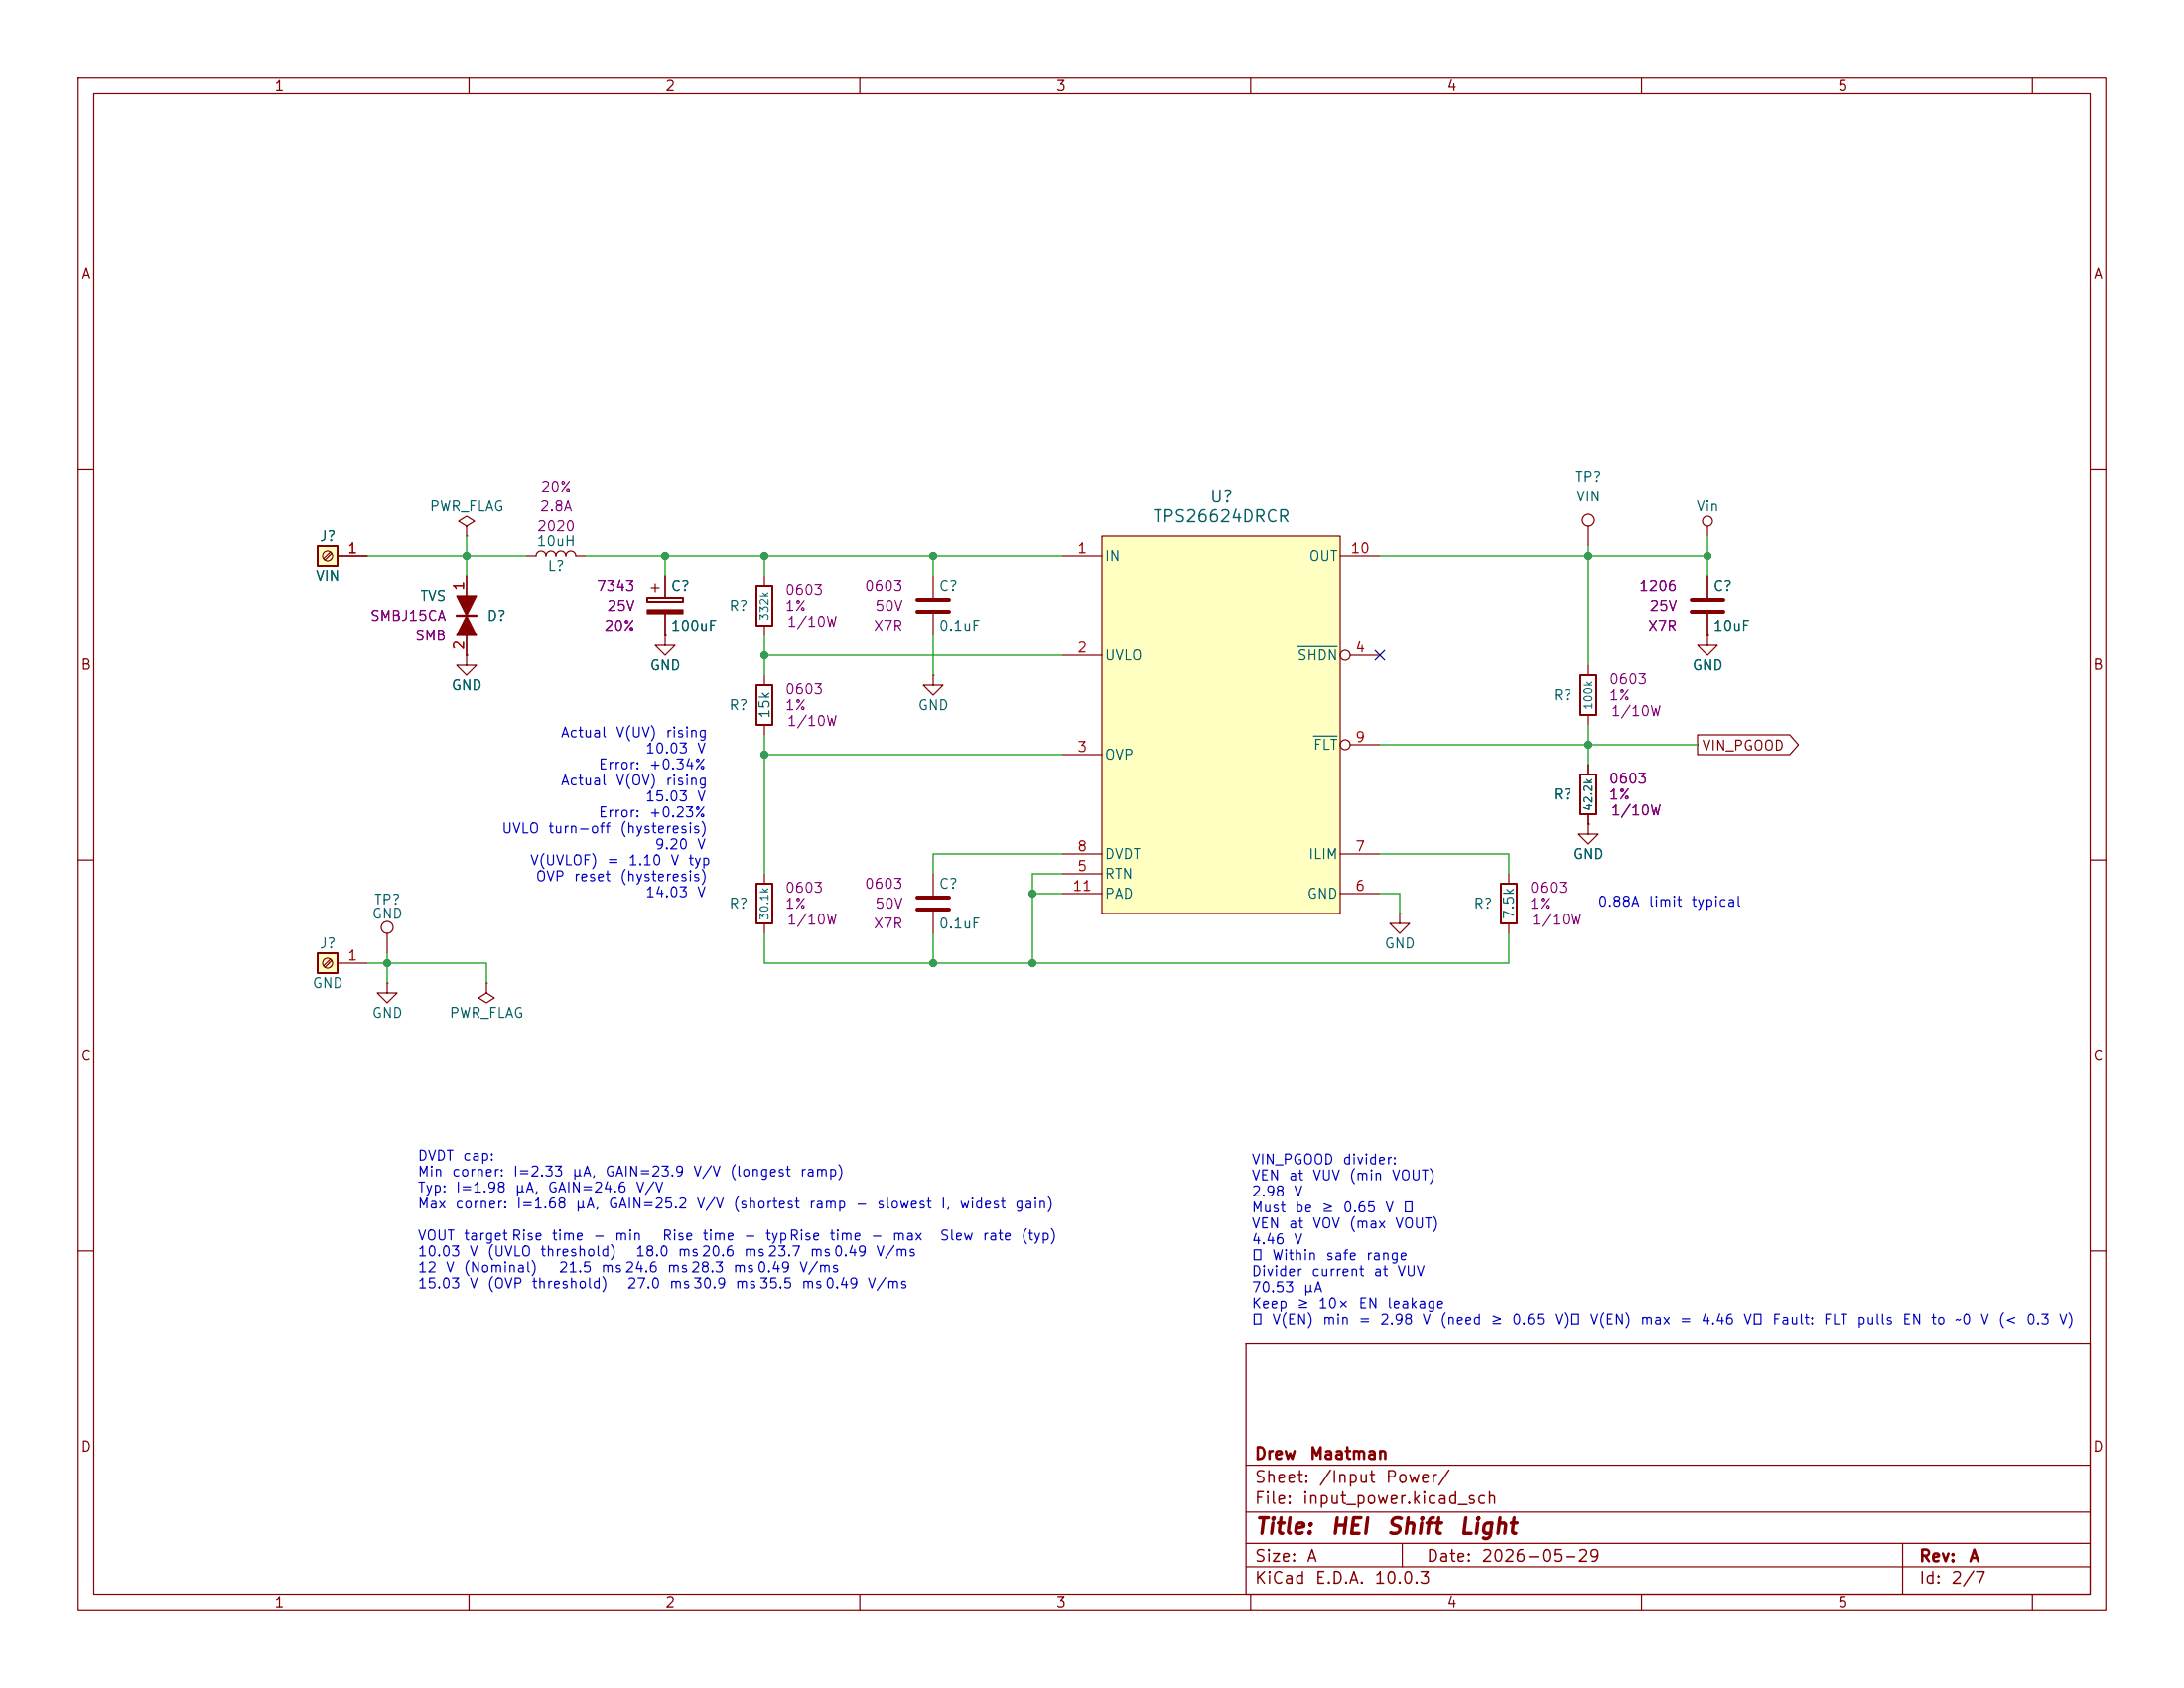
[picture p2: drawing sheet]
<svg xmlns="http://www.w3.org/2000/svg" width="279mm" height="216mm" viewBox="0 0 279 216" stroke-linecap="round" stroke-linejoin="round" font-family="sans-serif">
<g fill="none" stroke="#840000" stroke-width=".15">
<path d="M10 10h259.4v195.9h-259.4zM12 12h255.4v191.9h-255.4zM60 10v2M110 10v2M160 10v2M210 10v2M260 10v2M10 60h2M267.4 60h2M10 110h2M267.4 110h2M10 160h2"/>
<path d="M159.4 171.9h108v32h-108zM267.4 160h2M159.4 197.4h108M159.4 193.4h108M159.4 187.4h108M179.4 197.4v3M243.4 197.4v6.5M60 203.9v2M110 203.9v2M159.4 200.4h108M160 203.9v2M210 203.9v2"/>
<path d="M260 203.9v2"/>
</g>
<path d="M40.6 69.9h2.6v2.5h-2.6z" fill="#ffffc2"/>
<path d="M40.6 69.9h2.6v2.5h-2.6zM202.2 86.4h2v5h-2zM192 113h2.1v5.1h-2.1z" fill="none" stroke="#840000" stroke-width=".25"/>
<g fill="none" stroke="#840000" stroke-width=".15">
<path d="M42.3 70.6l-.9 .9M42.4 70.8l-.8 .8M43.2 71.1h3.8M59.7 73.7v2.5M82.8 76.5v.5zM82.8 77h4.6zM82.8 76.5h4.6zM83.3 75.2h1M83.8 74.7v1M85.1 73.7v2.8M85.1 78.5v2.8M87.4 76.5v.5z"/>
<path d="M59.7 83.8v1.3h1.3l-1.3 1.3-1.3-1.3h1.3M59.7 83.8h.1M59.7 81.3v2.5M85.1 81.3v1.3h1.3l-1.3 1.2-1.3-1.2h1.3M85.1 81.3h.1M203.2 85.1v1.3M203.2 91.4v1.3M218.4 81.3v1.3h1.3l-1.3 1.2-1.2-1.2h1.2M218.4 81.3h.1M193 111.8v1.2M193 118.1v1.3"/>
<circle cx="41.9" cy="71.1" r=".63"/>
</g>
<g fill="#840000" stroke="#840000" stroke-width=".15">
<path d="M82.8 78h4.6v.5h-4.6z"/>
<path d="M58.4 76.2h2.6l-1.3 2.5z"/>
<path d="M59.7 78.7l1.3 2.6h-2.6z"/>
</g>
<path d="M58.4 78.7h2.6" fill="none" stroke="#840000" stroke-width=".3"/>
<path d="M40.6 121.9h2.6v2.6h-2.6z" fill="#ffffc2"/>
<path d="M96.8 74.9h2v5.1h-2zM96.8 87.6h2v5.1h-2zM202.2 99.1h2v5h-2zM96.8 113h2v5.1h-2zM40.6 121.9h2.6v2.6h-2.6z" fill="none" stroke="#840000" stroke-width=".25"/>
<g fill="none" stroke="#840000" stroke-width=".15">
<path d="M59.7 67.3l1-.6-1-.7-1 .7 1 .6v1.3M59.7 68.6h.1M67.3 71.1h1.3a.64 .64 0 0 1 .6-.6 .64 .64 0 0 1 .6 .6 .64 .64 0 0 1 .7-.6 .64 .64 0 0 1 .6 .6 .64 .64 0 0 1 .7-.6 .64 .64 0 0 1 .6 .6 .64 .64 0 0 1 .6-.6 .64 .64 0 0 1 .7 .6h1.2M97.8 73.7v1.2M203.2 67.3v2.6M218.4 67.3v1.3M218.4 73.7v2.8M218.4 78.5v2.8M97.8 80v1.3M97.8 86.4v1.2M97.8 92.7v1.3M203.2 97.8v1.3"/>
<path d="M49.5 119.4v2.5M97.8 111.8v1.2M97.8 118.1v1.3M119.4 111.8v2.8M119.4 116.6v2.8M203.2 105.4v1.3h1.3l-1.3 1.3-1.3-1.3h1.3M203.2 105.4h.1M203.2 104.1v1.3M42.3 122.7l-.9 .8M42.4 122.9l-.8 .8M43.2 123.2h3.8"/>
<circle cx="203.2" cy="66.5" r=".76"/>
<circle cx="218.4" cy="66.7" r=".63"/>
<circle cx="49.5" cy="118.6" r=".76"/>
<circle cx="41.9" cy="123.2" r=".63"/>
</g>
<path d="M216.4 76.7h4.1M216.4 78.2h4.1M117.3 114.8h4.1M117.3 116.3h4.1" fill="none" stroke="#840000" stroke-width=".51"/>
<path d="M141 68.6h30.4v48.2h-30.4z" fill="#ffffc2"/>
<g fill="none" stroke="#840000" stroke-width=".15">
<path d="M43.2 71.1h3.8M59.7 73.7v2.5M85.1 73.7v2.8M85.1 78.5v2.8M119.4 73.7v2.8M119.4 78.5v2.8M135.9 71.1h5.1M141 68.6h30.4v48.2h-30.4zM171.4 71.1h5.1M218.4 73.7v2.8M218.4 78.5v2.8M59.7 83.8h.1"/>
<path d="M59.7 81.3v2.5M85.1 81.3h.1M119.4 86.4v1.2h1.2l-1.2 1.3-1.3-1.3h1.3M119.4 86.4h.1M135.9 83.8h5.1M135.9 96.5h5.1M172.7 83.8h3.8M172.7 95.3h3.8M203.2 97.8v1.3M217.2 94h11.8l1.1 1.3-1.1 1.2h-11.8zM218.4 81.3h.1M135.9 114.3h5.1"/>
<path d="M135.9 111.8h5.1M135.9 109.2h5.1M171.4 114.3h5.1M171.4 109.2h5.1M179.1 116.8v1.3h1.2l-1.2 1.3-1.3-1.3h1.3M179.1 116.8h.1M203.2 105.4h.1M203.2 104.1v1.3M49.5 125.7v1.3h1.3l-1.3 1.3-1.2-1.3h1.2M49.5 125.7h.1M62.2 125.7v1.3l1 .6-1 .7-1-.7 1-.6M62.2 125.7h.1"/>
<circle cx="172.1" cy="83.8" r=".63"/>
<circle cx="172.1" cy="95.2" r=".63"/>
</g>
<path d="M166 82.7h5.1M168 94.1h3.1" fill="none" stroke="#006464" stroke-width=".15"/>
<path d="M117.3 76.7h4.1M117.3 78.2h4.1" fill="none" stroke="#840000" stroke-width=".51"/>
<g fill="none" stroke="#009600" stroke-width=".15">
<path d="M47 71.1h20.3M59.7 68.6v5.1M74.9 71.1h61M85.1 71.1v2.6M97.8 71.1v2.6M119.4 71.1v2.6M176.5 71.1h41.9M203.2 69.9v15.2M218.4 68.6v5.1M97.8 81.3v5.1M97.8 94v17.8M97.8 83.8h38.1"/>
<path d="M97.8 96.5h38.1M119.4 81.3v5.1M176.5 95.3h40.7M203.2 92.7v5.1M97.8 119.4v3.8h95.2v-3.8M119.4 119.4v3.8M132.1 114.3h3.8M135.9 109.2h-16.5v2.6M135.9 111.8h-3.8v11.4M176.5 109.2h16.5v2.6M176.5 114.3h2.6v2.5M47 123.2h15.2v2.5"/>
<path d="M49.5 121.9v3.8"/>
</g>
<path d="M175.9 83.2l1.2 1.2M177.1 83.2l-1.2 1.2" fill="none" stroke="#000084" stroke-width=".15"/>
<g fill="#009600" stroke="#009600" stroke-width=".13">
<circle cx="85.1" cy="71.1" r=".46"/>
<circle cx="97.8" cy="83.8" r=".46"/>
<circle cx="97.8" cy="71.1" r=".46"/>
<circle cx="59.7" cy="71.1" r=".46"/>
<circle cx="203.2" cy="71.1" r=".46"/>
<circle cx="203.2" cy="95.3" r=".46"/>
<circle cx="218.4" cy="71.1" r=".46"/>
<circle cx="132.1" cy="114.3" r=".46"/>
<circle cx="97.8" cy="96.5" r=".46"/>
<circle cx="49.5" cy="123.2" r=".46"/>
<circle cx="119.4" cy="71.1" r=".46"/>
<circle cx="119.4" cy="123.2" r=".46"/>
<circle cx="132.1" cy="123.2" r=".46"/>
</g>
<g font-size="2" fill="#840000">
<text x="160.4" y="196.7">Title:</text>
<text x="170.1" y="196.7">HEI</text>
<text x="177.2" y="196.7">Shift</text>
<text x="186.5" y="196.7">Light</text>
</g>
<g font-size="1.5" fill="#006464">
<text x="154.7" y="64.7">U?</text>
<text x="147.4" y="67.2">TPS26624DRCR</text>
</g>
<g font-size="1.5" fill="#840000">
<text x="160.4" y="190">Sheet:</text>
<text x="160.4" y="187">Drew</text>
<text x="167.4" y="187">Maatman</text>
<text x="168.6" y="190">/Input</text>
<text x="177.1" y="190">Power/</text>
<text x="160.4" y="192.7">File:</text>
<text x="166.5" y="192.7">input_power.kicad_sch</text>
<text x="160.4" y="202.9">KiCad</text>
<text x="160.4" y="200.1">Size:</text>
<text x="167.1" y="200.1">A</text>
<text x="168.1" y="202.9">E.D.A.</text>
<text x="175.7" y="202.9">10.0.3</text>
<text x="182.4" y="200.1">Date:</text>
<text x="189.4" y="200.1">2026-05-29</text>
<text x="245.4" y="200.1">Rev:</text>
<text x="245.4" y="202.9">Id:</text>
<text x="249.5" y="202.9">2/7</text>
<text x="251.8" y="200.1">A</text>
</g>
<g font-size="1.3" fill="#840000">
<text x="35" y="12">1</text>
<text x="85" y="12">2</text>
<text x="135" y="12">3</text>
<text x="185" y="12">4</text>
<text x="235" y="12">5</text>
<text x="10.3" y="36">A</text>
<text x="267.7" y="36">A</text>
<text x="10.3" y="86">B</text>
<text x="267.7" y="86">B</text>
<text x="217.6" y="96.3">VIN_PGOOD</text>
<text x="10.3" y="136">C</text>
<text x="267.7" y="136">C</text>
<text x="10.3" y="186">D</text>
<text x="267.7" y="186">D</text>
<text x="35" y="205.9">1</text>
<text x="85" y="205.9">2</text>
<text x="135" y="205.9">3</text>
<text x="185" y="205.9">4</text>
<text x="235" y="205.9">5</text>
</g>
<g font-size="1.3" fill="#006464">
<text x="54.9" y="65.7">PWR_FLAG</text>
<text x="201.4" y="61.9">TP?</text>
<text x="201.6" y="64.5">VIN</text>
<text x="216.9" y="65.7">Vin</text>
<text x="40.8" y="69.6">J?</text>
<text x="68.6" y="70.2">10uH</text>
<text x="40.3" y="74.6">VIN</text>
<text x="53.7" y="77.2">TVS</text>
<text x="70" y="73.4">L?</text>
<text x="85.7" y="75.9">C?</text>
<text x="120" y="75.9">C?</text>
<text x="141.2" y="72.1">IN</text>
<text x="167.4" y="72.1">OUT</text>
<text x="219.1" y="75.9">C?</text>
<text x="62.2" y="79.7">D?</text>
<text x="85.7" y="81">100uF</text>
<text x="93.2" y="78.4">R?</text>
<text x="120" y="81">0.1uF</text>
<text x="219.1" y="81">10uF</text>
<text x="57.7" y="88.6">GND</text>
<text x="83.1" y="86.1">GND</text>
<text x="141.2" y="84.8">UVLO</text>
<text x="165.9" y="84.8">SHDN</text>
<text x="198.6" y="89.9">R?</text>
<text x="216.4" y="86.1">GND</text>
<text x="93.2" y="91.1">R?</text>
<text x="98.8" y="92" transform="rotate(-90 98.8 92)">15k</text>
<text x="117.3" y="91.1">GND</text>
<text x="141.2" y="97.5">OVP</text>
<text x="167.9" y="96.2">FLT</text>
<text x="198.6" y="102.6">R?</text>
<text x="141.2" y="112.7">RTN</text>
<text x="141.2" y="110.2">DVDT</text>
<text x="167.3" y="110.2">ILIM</text>
<text x="201.2" y="110.2">GND</text>
<text x="47.5" y="117.8">GND</text>
<text x="47.8" y="116">TP?</text>
<text x="93.2" y="116.5">R?</text>
<text x="120" y="114">C?</text>
<text x="120" y="119.1">0.1uF</text>
<text x="141.2" y="115.3">PAD</text>
<text x="167.1" y="115.3">GND</text>
<text x="188.4" y="116.5">R?</text>
<text x="194" y="117.7" transform="rotate(-90 194 117.7)">7.5k</text>
<text x="40.8" y="121.6">J?</text>
<text x="177" y="121.6">GND</text>
<text x="39.9" y="126.7">GND</text>
<text x="47.5" y="130.5">GND</text>
<text x="57.4" y="130.5">PWR_FLAG</text>
</g>
<g font-size="1.3" fill="#840084">
<text x="69" y="65.7">2.8A</text>
<text x="69.1" y="63.2">20%</text>
<text x="68.6" y="68.3">2020</text>
<text x="76.2" y="75.9">7343</text>
<text x="100.3" y="76.4">0603</text>
<text x="110.5" y="75.9">0603</text>
<text x="209.6" y="75.9">1206</text>
<text x="47.3" y="79.7">SMBJ15CA</text>
<text x="53" y="82.3">SMB</text>
<text x="77.2" y="81">20%</text>
<text x="77.6" y="78.4">25V</text>
<text x="100.3" y="78.4">1%</text>
<text x="100.6" y="80.5">1/10W</text>
<text x="111.7" y="81">X7R</text>
<text x="111.8" y="78.4">50V</text>
<text x="210.7" y="81">X7R</text>
<text x="210.9" y="78.4">25V</text>
<text x="100.3" y="89.1">0603</text>
<text x="205.7" y="89.9">1%</text>
<text x="205.7" y="87.8">0603</text>
<text x="100.3" y="91.1">1%</text>
<text x="100.6" y="93.2">1/10W</text>
<text x="206" y="91.9">1/10W</text>
<text x="205.7" y="100.5">0603</text>
<text x="205.7" y="102.6">1%</text>
<text x="206" y="104.6">1/10W</text>
<text x="100.3" y="116.5">1%</text>
<text x="100.3" y="114.5">0603</text>
<text x="100.6" y="118.6">1/10W</text>
<text x="110.5" y="114">0603</text>
<text x="111.7" y="119.1">X7R</text>
<text x="111.8" y="116.5">50V</text>
<text x="195.6" y="116.5">1%</text>
<text x="195.6" y="114.5">0603</text>
<text x="195.8" y="118.6">1/10W</text>
</g>
<g font-size="1.3" fill="#a90000">
<text x="44.4" y="71.1">1</text>
<text x="137.7" y="71.1">1</text>
<text x="172.7" y="71.1">10</text>
<text x="59.7" y="75.6" transform="rotate(-90 59.7 75.6)">1</text>
<text x="59.7" y="83.3" transform="rotate(-90 59.7 83.3)">2</text>
<text x="137.7" y="83.8">2</text>
<text x="173.3" y="83.8">4</text>
<text x="173.3" y="95.2">9</text>
<text x="137.7" y="96.5">3</text>
<text x="137.7" y="111.7">5</text>
<text x="137.7" y="109.2">8</text>
<text x="173.3" y="109.2">7</text>
<text x="137.1" y="114.3">11</text>
<text x="173.3" y="114.3">6</text>
<text x="44.4" y="123.2">1</text>
</g>
<g font-size="1.3" fill="#0000c2">
<text x="71.6" y="94.6">Actual</text>
<text x="78.7" y="94.6">V(UV)</text>
<text x="85.1" y="94.6">rising</text>
<text x="71.6" y="100.8">Actual</text>
<text x="76.5" y="98.7">Error:</text>
<text x="78.7" y="100.8">V(OV)</text>
<text x="82.5" y="96.7">10.03</text>
<text x="82.9" y="98.7">+0.34%</text>
<text x="85.1" y="100.8">rising</text>
<text x="89.1" y="96.7">V</text>
<text x="64.1" y="106.9">UVLO</text>
<text x="70" y="106.9">turn-off</text>
<text x="76.5" y="104.9">Error:</text>
<text x="79.2" y="106.9">(hysteresis)</text>
<text x="82.5" y="102.8">15.03</text>
<text x="82.9" y="104.9">+0.23%</text>
<text x="89.1" y="102.8">V</text>
<text x="67.7" y="111">V(UVLOF)</text>
<text x="68.4" y="113">OVP</text>
<text x="73.3" y="113">reset</text>
<text x="77.5" y="111">=</text>
<text x="79.2" y="113">(hysteresis)</text>
<text x="80.3" y="111">1.10</text>
<text x="83.7" y="109">9.20</text>
<text x="85.7" y="111">V</text>
<text x="87.9" y="111">typ</text>
<text x="89.1" y="109">V</text>
<text x="82.5" y="115.1">14.03</text>
<text x="89.1" y="115.1">V</text>
<text x="204.3" y="116.3">0.88A</text>
<text x="210.8" y="116.3">limit</text>
<text x="216.3" y="116.3">typical</text>
<text x="53.3" y="148.8">DVDT</text>
<text x="59.1" y="148.8">cap:</text>
<text x="160" y="149.2">VIN_PGOOD</text>
<text x="171.7" y="149.2">divider:</text>
<text x="53.3" y="150.8">Min</text>
<text x="53.3" y="152.8">Typ:</text>
<text x="53.3" y="154.9">Max</text>
<text x="57.7" y="150.8">corner:</text>
<text x="58.1" y="154.9">corner:</text>
<text x="58.2" y="152.8">I=1.98</text>
<text x="65.5" y="150.8">I=2.33</text>
<text x="65.8" y="152.8">µA,</text>
<text x="66" y="154.9">I=1.68</text>
<text x="70" y="152.8">GAIN=24.6</text>
<text x="73.1" y="150.8">µA,</text>
<text x="73.5" y="154.9">µA,</text>
<text x="77.3" y="150.8">GAIN=23.9</text>
<text x="77.7" y="154.9">GAIN=25.2</text>
<text x="81.2" y="152.8">V/V</text>
<text x="88.6" y="150.8">V/V</text>
<text x="89" y="154.9">V/V</text>
<text x="93.3" y="150.8">(longest</text>
<text x="93.7" y="154.9">(shortest</text>
<text x="102.2" y="150.8">ramp)</text>
<text x="103.4" y="154.9">ramp</text>
<text x="109.3" y="154.9">-</text>
<text x="112.1" y="154.9">slowest</text>
<text x="120.3" y="154.9">I,</text>
<text x="122.6" y="154.9">widest</text>
<text x="129.7" y="154.9">gain)</text>
<text x="160" y="151.3">VEN</text>
<text x="160" y="153.3">2.98</text>
<text x="160" y="155.4">Must</text>
<text x="164.8" y="151.3">at</text>
<text x="165.4" y="153.3">V</text>
<text x="165.5" y="155.4">be</text>
<text x="167.8" y="151.3">VUV</text>
<text x="169" y="155.4">≥</text>
<text x="171.7" y="155.4">0.65</text>
<text x="172.5" y="151.3">(min</text>
<text x="177.1" y="155.4">V</text>
<text x="177.9" y="151.3">VOUT)</text>
<text x="179.4" y="155.4">✓</text>
<text x="53.3" y="159">VOUT</text>
<text x="53.3" y="161">10.03</text>
<text x="59.2" y="159">target Rise</text>
<text x="60" y="161">V</text>
<text x="62.2" y="161">(UVLO</text>
<text x="69" y="161">threshold)</text>
<text x="70.5" y="159">time</text>
<text x="75.8" y="159">-</text>
<text x="78.5" y="159">min</text>
<text x="81.2" y="161">18.0</text>
<text x="84.6" y="159">Rise</text>
<text x="86.6" y="161">ms20.6</text>
<text x="89.8" y="159">time</text>
<text x="95.1" y="159">-</text>
<text x="95.1" y="161">ms23.7</text>
<text x="97.8" y="159">typRise</text>
<text x="103.5" y="161">ms0.49</text>
<text x="106" y="159">time</text>
<text x="111.3" y="159">-</text>
<text x="112" y="161">V/ms</text>
<text x="114" y="159">max</text>
<text x="120.1" y="159">Slew</text>
<text x="125.6" y="159">rate</text>
<text x="130.5" y="159">(typ)</text>
<text x="160" y="157.4">VEN</text>
<text x="160" y="159.5">4.46</text>
<text x="160" y="161.5">✓</text>
<text x="162.6" y="161.5">Within</text>
<text x="164.8" y="157.4">at</text>
<text x="165.4" y="159.5">V</text>
<text x="167.8" y="157.4">VOV</text>
<text x="169.5" y="161.5">safe</text>
<text x="172.5" y="157.4">(max</text>
<text x="174.7" y="161.5">range</text>
<text x="178.4" y="157.4">VOUT)</text>
<text x="53.3" y="163.1">12</text>
<text x="53.3" y="165.1">15.03</text>
<text x="56.9" y="163.1">V</text>
<text x="59.2" y="163.1">(Nominal)</text>
<text x="60" y="165.1">V</text>
<text x="62.2" y="165.1">(OVP</text>
<text x="67.9" y="165.1">threshold)</text>
<text x="71.4" y="163.1">21.5</text>
<text x="76.8" y="163.1">ms24.6</text>
<text x="80.1" y="165.1">27.0</text>
<text x="85.2" y="163.1">ms28.3</text>
<text x="85.5" y="165.1">ms30.9</text>
<text x="93.7" y="163.1">ms0.49</text>
<text x="94" y="165.1">ms35.5</text>
<text x="102.1" y="163.1">V/ms</text>
<text x="102.4" y="165.1">ms0.49</text>
<text x="110.9" y="165.1">V/ms</text>
<text x="160" y="163.6">Divider</text>
<text x="160" y="165.6">70.53</text>
<text x="160" y="167.6">Keep</text>
<text x="165.8" y="167.6">≥</text>
<text x="166.6" y="165.6">µA</text>
<text x="167.7" y="163.6">current</text>
<text x="168.5" y="167.6">10×</text>
<text x="173.7" y="167.6">EN</text>
<text x="175.6" y="163.6">at</text>
<text x="177.3" y="167.6">leakage</text>
<text x="178.7" y="163.6">VUV</text>
<text x="160" y="169.7">✓</text>
<text x="162.6" y="169.7">V(EN)</text>
<text x="169.1" y="169.7">min</text>
<text x="173.7" y="169.7">=</text>
<text x="176.4" y="169.7">2.98</text>
<text x="181.8" y="169.7">V</text>
<text x="184.1" y="169.7">(need</text>
<text x="190.6" y="169.7">≥</text>
<text x="193.3" y="169.7">0.65</text>
<text x="198.7" y="169.7">V)✓</text>
<text x="203.3" y="169.7">V(EN)</text>
<text x="209.7" y="169.7">max</text>
<text x="214.8" y="169.7">=</text>
<text x="217.5" y="169.7">4.46</text>
<text x="222.9" y="169.7">V✓</text>
<text x="226.6" y="169.7">Fault:</text>
<text x="233.2" y="169.7">FLT</text>
<text x="237.4" y="169.7">pulls</text>
<text x="243.3" y="169.7">EN</text>
<text x="246.9" y="169.7">to</text>
<text x="250" y="169.7">~0</text>
<text x="253.2" y="169.7">V</text>
<text x="255.5" y="169.7">(&lt;</text>
<text x="259.1" y="169.7">0.3</text>
<text x="263.3" y="169.7">V)</text>
</g>
<g font-size="1" fill="#006464">
<text x="98.6" y="79.5" transform="rotate(-90 98.6 79.5)">332k</text>
<text x="204" y="90.9" transform="rotate(-90 204 90.9)">100k</text>
<text x="204" y="103.8" transform="rotate(-90 204 103.8)">42.2k</text>
<text x="98.6" y="117.8" transform="rotate(-90 98.6 117.8)">30.1k</text>
</g>
</svg>
